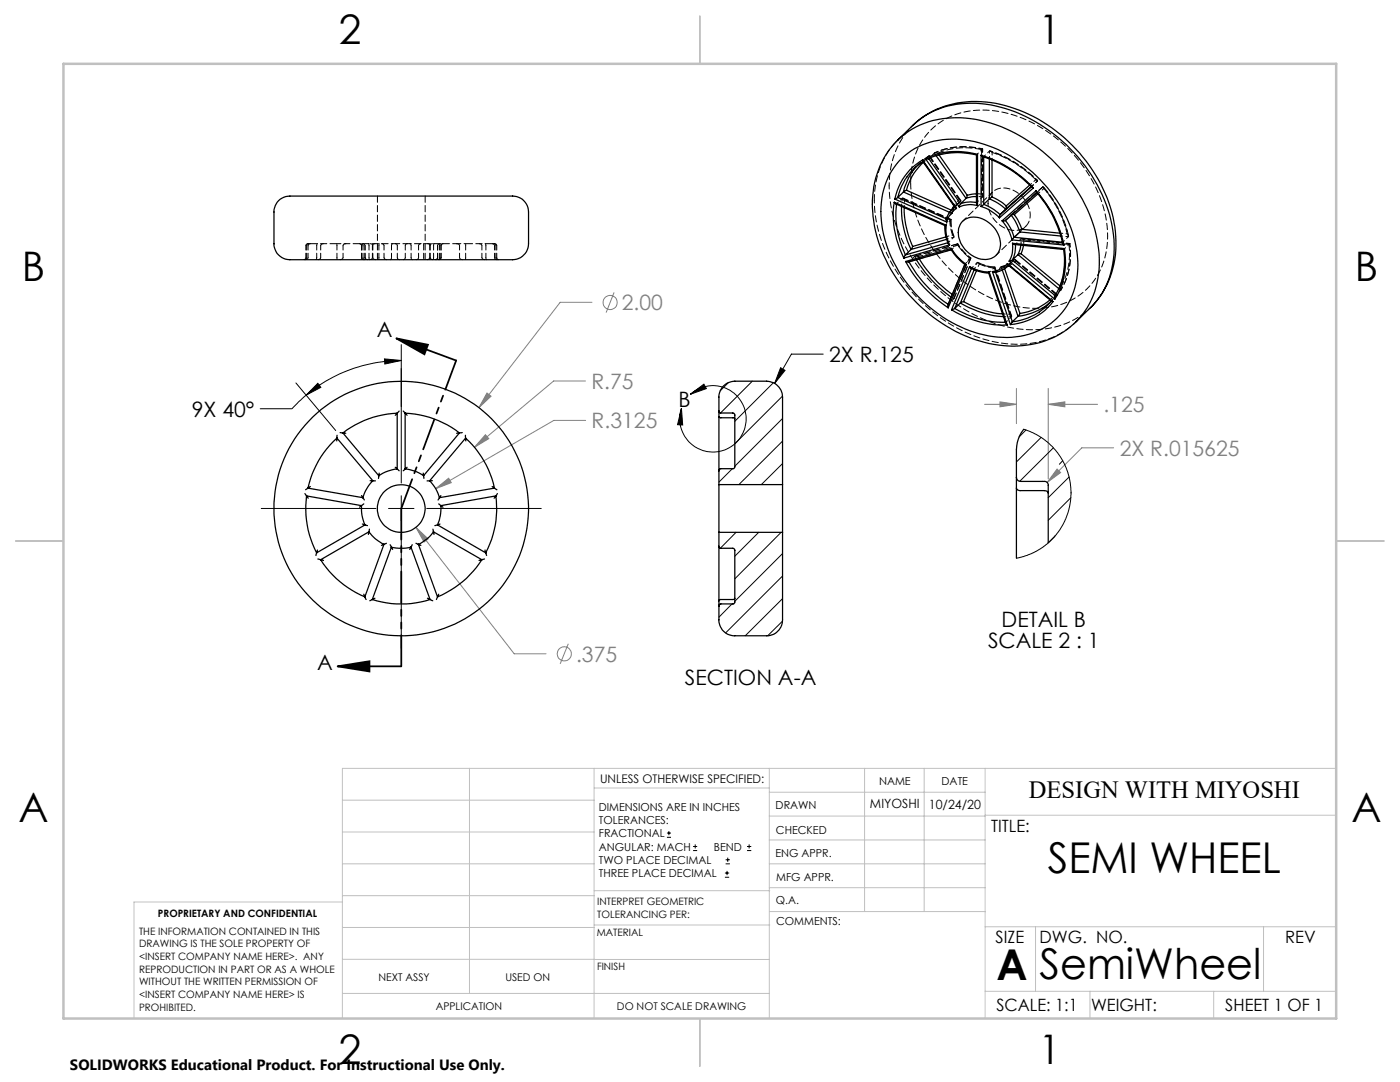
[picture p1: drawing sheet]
<svg xmlns="http://www.w3.org/2000/svg" width="279mm" height="216mm" viewBox="0 0 279 216" stroke-linecap="round" stroke-linejoin="round" font-family="sans-serif">
<g fill="none" stroke="#808080" stroke-width=".2">
<path d="M122.6 58.3l-1.6 4.1M97.2 78.4l.8 .7-2.4 2.3zM116.8 76h-6.3l-15.8 13.3M118.1 60.3h-6.3l-16.2 21.1M202.8 77.5v7M209.2 77.5v18.1M87 97.5l2.5-2.1 .6 .9zM96.9 86.7l.6 .8-2.8 1.8zM116.9 83.9h-6.4l-23.5 13.6M196.5 80.7h6.3M199.6 80.2l3.2 .5-3.2 .5zM209.2 80.7l3.3-.5v1z"/>
<path d="M209.2 80.7h9.8M211 93.6l.7 .7-2.7 2zM222.2 89.4h-6.3l-6.9 6.9M83 105.2l2.4 2.3-.8 .7zM83 105.2l19.6 25.3h6.4M113.4 128.4l-1.6 4.1"/>
<circle cx="121.8" cy="60.4" r="1.41"/>
<circle cx="112.6" cy="130.5" r="1.4"/>
</g>
<g fill="none" stroke="#000" stroke-width=".2">
<path d="M59.1 76.4l7.9 9.5M61.1 78.8l-2.8 2.8h-6.4M63.4 76.5l.6 .8-2.9 1.5zM76.7 71.6l3.4 .3-3.3 .7zM80.1 71.9a29.6 29.6 0 0 0-19 6.9M80.1 68.8v27.6M137.8 78.7a6.6 6.6 0 0 1 10.6 2.3 6.6 6.6 0 0 1-5.8 9.1 6.6 6.6 0 0 1-6.6-8.6M137.8 78.7l2.7-2 .5 .8zM155.8 73.4l.9 .5-2.1 2.6zM164.3 70.7h-6.4l-3.3 5.8M80.1 98.9v5.1M136 81.5l.2 3.3-1-.1z"/>
<path d="M52.1 101.5h22.9M77.5 101.5h5.1M80.1 106.5v22.9M85.2 101.5h22.8M133.1 167.1h.8M133.1 166.2h.8M133.5 165.8v.9M138.3 169.7h.8M138.3 168.9h.8M138.7 168.5v.8M144.7 175h.8M144.7 174.2h.8"/>
<path d="M144.8 172.4h.9M144.8 171.6h.9M145.1 173.8v.8M145.2 171.1v.9M149.1 169.7h.8M149.1 168.9h.8M149.5 168.5v.8"/>
</g>
<path d="M79.1 67.5l11.9 4.4M79.1 67.5l6.3 1.3-.7 1.9zM67.4 133l6.3-1.1v2.1zM67.4 133h12.7" fill="none" stroke="#000" stroke-width=".35"/>
<path d="M80.1 101.5v31.5M80.1 101.5l10.9-29.6" fill="none" stroke="#000" stroke-width=".35" stroke-dasharray="6.3 1.3 1.3 1.3 1.3 1.3" stroke-dashoffset=".1"/>
<g fill="none" stroke="#c0c0c0" stroke-width=".2">
<path d="M68.3 159.7h50.3M93.7 153.3v44.9M118.6 153.3v49.9M118.6 157.2h34.9M153.5 153.3v49.9M153.5 158.1h43.1M172.5 153.3v28.6M184.4 153.3v28.6M196.6 153.3v49.9M266.7 153.3h-198.4v49.9M68.3 178.7h50.3M68.3 172.4h50.3"/>
<path d="M68.3 166h50.3M68.3 180h-41.6v23.2M118.6 177.7h35M153.5 167.6h43.1M153.5 162.8h43.1M153.5 172.4h43.1M153.5 177.1h43.1M196.6 162.7h70.1M68.3 198.2h85.2M68.3 191.4l85.2 .1M68.3 185.1h50.3M118.6 184.6h35"/>
<path d="M153.6 181.9h43M196.6 197.8h70.1M196.6 184.9h70.1M206.7 184.9v12.9M217.5 197.8v5.4M242.2 197.8v5.4M252.2 184.9v12.9"/>
</g>
<path d="M139.7 3.2v9.5M3.1 107.9h9.6M266.7 107.9h9.5M139.7 203.2v9.6" fill="none" stroke="#c0c0c0" stroke-width=".25"/>
<path d="M12.7 12.7h254v190.5h-254z" fill="none" stroke="#c0c0c0" stroke-width=".5"/>
<g fill="#000">
<path d="M76.7 71.6l3.4 .3-3.3 .7zM63.4 76.5l.6 .8-2.9 1.5zM155.8 73.4l-1.2 3.1 2.1-2.6z"/>
<path d="M136 81.5l.2 3.3-1-.1zM137.8 78.7l2.7-2 .5 .8z"/>
<path d="M67.4 133l6.3-1.1v2.1zM79.1 67.5l6.3 1.3-.7 1.9z"/>
</g>
<path d="M97.2 78.4l-1.6 3 2.4-2.3zM96.9 86.7l-2.2 2.6 2.8-1.8zM87 97.5l3.1-1.2-.6-.9zM83 105.2l1.6 3 .8-.7zM211 93.6l-2 2.7 2.7-2zM209.2 80.7l3.3-.5v1zM199.6 80.2l3.2 .5-3.2 .5z" fill="#808080"/>
<g fill="none" stroke="#000" stroke-width=".25">
<path d="M178.6 39.7l10.3 4.6M179.2 39.4l-.6 .3M179.2 39.4l9.7 4.3M179.2 27.9a18.2 18.2 0 0 0-4.8 16.3 30.8 30.8 0 0 0 22 24.1 19.1 19.1 0 0 0 18-3.7l.3-.3M179.2 27.9a17 17 0 0 1 14.5-4.2 31.3 31.3 0 0 1 21.7 15.1 24.6 24.6 0 0 1 3.5 17.6 15.3 15.3 0 0 1-4.2 7.9M179.4 32.1a15.1 15.1 0 0 1 14.2-4 27.6 27.6 0 0 1 21.3 22 14.7 14.7 0 0 1-5.9 14.9 17 17 0 0 1-14.5 1.3 27.7 27.7 0 0 1-18.5-21.3 15.5 15.5 0 0 1 3.4-12.9zM180.3 38.3l-1.1 1.1M180.3 38.3l9.2 4.1M180.9 38l-.6 .3M180.9 38l9 3.9M182.1 25a17 17 0 0 1 14.5-4.2 31.3 31.3 0 0 1 21.8 15.1 24.6 24.6 0 0 1 3.5 17.6 15.3 15.3 0 0 1-4.3 7.9M182.1 25l-2.9 2.9"/>
<path d="M182.2 25a18.5 18.5 0 0 1 17.4-4.2 30.9 30.9 0 0 1 22.9 24.5 18.4 18.4 0 0 1-4.9 16.1M182.9 33.2a11.9 11.9 0 0 0-2.6 5.1M183.8 32.5a11.5 11.5 0 0 0-4.6 6.9M184.1 31.9a11.7 11.7 0 0 0-5.5 7.8M184.1 31.9l.1 .3M184.1 31.9l6.8 9.7M184.2 32.2l6.4 9.2 .3 .2M184.2 32.3l-.4 .3M184.3 32.4a11.1 11.1 0 0 0-3.4 5.6M184.7 31.6l.4 .1a15.1 15.1 0 0 1 9.8-.8v9.7l.2 .4M184.7 31.6l6.8 9.7M185.3 31.6l6.4 9.1"/>
<path d="M186.8 31.1l6 8.5M187.4 30.9l5.6 8.1M192.8 39.6l-1.1 1.1M193 39l-.2 .6M194.9 38.7l-1.9 .3M194.9 39.2l-.9 .1-1.2 .3M195.1 30.8a14.5 14.5 0 0 0-10.4 .8M195.1 30.8l-.2 .1M195.1 30.8v10.2M195.8 31l.1 .1a25.6 25.6 0 0 1 10.2 6.4h.1M195.8 31a23.8 23.8 0 0 1 10.4 6.5M195.8 31v10.2"/>
<path d="M196.3 31.3v9.5M197.4 39.7a9.9 9.9 0 0 1 3.3 2M197.4 39.7l-1.1 1.1M197.4 31.7v8M198 39.3l1.8 1 1 .8M198 39.3l-.6 .4M198 31.9v7.4M205.5 36.9l-4.7 4.2M205.8 37.3l-5.1 4.4M205.8 37.3l-6.2 5.5M206.2 37.5l-6.7 6M206.8 38.1v.1a24.3 24.3 0 0 1 5.4 10.6l.1 .1"/>
<path d="M206.8 38.1a22.8 22.8 0 0 1 5.5 10.8M206.8 38.1l-6.8 6M206.9 38.5l-6.2 5.5M207.1 38.7l-4.7 4.1M55.6 40a5.3 5.3 0 0 1 3.8-.9h38.8a20 20 0 0 1 5.3 .3 3.2 3.2 0 0 1 2 2.9v6.3a3.4 3.4 0 0 1-4.1 3.2h-38.8a25.7 25.7 0 0 1-6-.2 3.1 3.1 0 0 1-1.9-3v-6.7l.2-.8zM178.5 40.4a18.4 18.4 0 0 0 1.9 11.1M178.5 40.4l.3 .3 9.8 4.3M178.5 40.4l10.3 4.5M178.9 40.7a18.1 18.1 0 0 0 1.8 10.2M179.9 41.2a18.7 18.7 0 0 0 1.9 8.6M180.4 41.4a18.4 18.4 0 0 0 1.7 7.8M180.7 50.9l-.3 .6"/>
<path d="M180.7 52.2a25.5 25.5 0 0 0 8.5 9.2M181.4 52.2a25 25 0 0 0 7.8 8.5M181.8 49.8l-1.1 1.1M182.1 49.2l-.3 .6M182.9 51.8a24.6 24.6 0 0 0 6.9 7.5M183.5 51.7a24.6 24.6 0 0 0 6.5 7M188.6 45a5.5 5.5 0 0 0 .9 3.9M188.8 47.3l-6.7 1.9M188.8 44.9a6.9 6.9 0 0 0 .7 4M188.8 44.9l-.2 .1M188.9 47.8l-7.1 2M189.2 48.4l-8.5 2.5"/>
<path d="M189.5 48.9l-9.1 2.6M189.5 42.4l-.7 1.5 .1 .4M189.9 49.6l-.1 .1a7.7 7.7 0 0 0 2.9 3.1h.1M189.9 49.6a10.2 10.2 0 0 0 2.9 3.2M189.9 49.8l-8.6 2.5-.6-.1M189.9 49.6l-9.2 2.6M190.4 41.1l-.4 .7M190.5 41.3l-.4 .4M190.5 41.3l-1 1M190.9 41.6a4.8 4.8 0 0 0-2 2.7M191.7 40.7l-.2 .6M192 44.2a4.2 4.2 0 0 1 5.8 .6 4.7 4.7 0 0 1 1.4 5.6 3.6 3.6 0 0 1-5.1 .6 5.1 5.1 0 0 1-2.5-6.1z"/>
<path d="M192.5 52.7l-3.3 8.2v.5M192.8 52.8l-3.6 8.6M193.5 53.2a7.6 7.6 0 0 0 3.9 1.1M193.5 53.2l.2 .3M193.5 53.2l-3.6 8.6M193.7 53.5l1.6 .7 2 .3M193.9 53.6l-3.4 8M194.4 53.8l-2.7 6.7M194.9 40.4a6 6 0 0 0-3.2 .3M194.9 54l-2.6 6.2M195.1 41a5.6 5.6 0 0 0-3.6 .3M195.8 41.2a8.9 8.9 0 0 1 3.7 2.3"/>
<path d="M196.3 40.8l-.5 .4M196.3 40.8a9.6 9.6 0 0 1 3.3 2M197.3 54.5l3.4 10.1 .3 .2M197.4 54.3l-.1 .2M197.4 54.3l3.6 10.5M198 54.2l3.6 10.6M198.7 54.3l3.3 9.9M199.6 42.8l-.1 .7M200 44.1a9.3 9.3 0 0 1 2 3.8M200 53.9l3.2 9.2M200.5 53.6l3.1 8.9M200.7 44l-.7 .1"/>
<path d="M200.7 44a9.1 9.1 0 0 1 1.7 3.3M200.7 41.7l-1.1 1.1M200.8 41.1l-.1 .6M201 52.6a4.6 4.6 0 0 1-3 1.6M201 52.6l.2 .3 8.7 7.2 .2 .1M201 52.6l9.1 7.6M201.2 53.1l.1-.1a4 4 0 0 1-3.1 1.3l-.2-.1M201.3 53l-.2 .1M201.4 52.1l9.1 7.6M201.8 43a10.1 10.1 0 0 1 1.7 3.3M202 47.9l10.3 1M202 42.8h.4"/>
<path d="M202 51.9l-.6 .2M202 51.9l8.6 7.1M202.1 48.5l.4 .3 9.8 1a14.1 14.1 0 0 1-1.8 9.5v.4M202.1 48.5a5.3 5.3 0 0 1-.7 3.6M202.1 48.5l10.3 1.1M202.4 47.3l-.4 .6M202.4 47.3l9.6 1M202.4 42.8l.7 1.1 .8 1.9M202.6 48.8a5.3 5.3 0 0 1-.6 3.1M203.2 50.8l-1.2 1.1M203.2 50.8l8.1 6.8M203.5 46.3l-1.1 1"/>
<path d="M203.5 46.3l8.2 .8M203.7 48.9l-.5 1.9M203.8 50.6l-.6 .2M203.8 50.6l7.7 6.4M203.9 45.8l-.4 .5M203.9 45.8l7.6 .7M204.3 49l-.5 1.6M209.5 59.8a11.1 11.1 0 0 1-5.9 2.7M212.4 49.6a14.2 14.2 0 0 1-1.9 10.1M212.4 49.6l-.1 .2M189.9 61.8a19.8 19.8 0 0 0 11.1 3M190.5 61.6l-.6 .2"/>
<path d="M190.5 61.6a19 19 0 0 0 10.2 2.7M191.7 60.5a19.7 19.7 0 0 0 8.6 2.7M191.7 60.5l-1.2 1.1M192.3 60.2l-.6 .3M192.3 60.2a18.7 18.7 0 0 0 7.8 2.5M202 64.2l-.4 .6M203.2 63.1l-1.2 1.1M203.6 62.5l-.4 .6M209.5 60.4a11.7 11.7 0 0 1-6.3 2.7M209.8 60a11.4 11.4 0 0 1-7.8 4.2M210.1 60.2a11.7 11.7 0 0 1-8.5 4.6M217.6 61.4l-2.9 2.9"/>
<path d="M60.9 98.5l.3 .5M61.2 99a19.4 19.4 0 0 0 2 11.3M61.2 99l.3 .4M61.2 99l10.9 1.9M61.5 97.4l-.5 .3M61.5 97.4l10.9 1.9M61.9 97.1l-.4 .3M67.2 87.4a18.7 18.7 0 0 0-5.7 10M67.2 87.4v.6M67.2 87.4l7.2 8.5M67.3 86.9l-.1 .5M67.9 86.3l.5 .1"/>
<path d="M68.4 86.4l.6 .1M68.4 86.4l7.2 8.5M72.1 98.9l.3 .4M72.4 99.3l.3 .5M73.9 95.9h.5M74.4 95.9l.5 .1M74.4 95.9a8.3 8.3 0 0 0-2 3.4M75.6 94.9l-.1 .6M75.7 94.4l-.1 .5M78.9 93.2l.4 .4M79.3 82.4a18.9 18.9 0 0 0-10.9 4M79.3 93.6a7.6 7.6 0 0 0-3.7 1.3"/>
<path d="M79.3 93.6l.4 .3M79.3 82.4l-.4 .5M79.3 82.4v11.2M79.7 82l-.4 .4M80.5 82l.4 .4M80.9 82.4a18.9 18.9 0 0 1 10.8 4M80.9 93.6a7.2 7.2 0 0 1 3.6 1.3M80.9 93.6l-.4 .3M80.9 82.4l.3 .5M80.9 82.4v11.2M81.2 93.2l-.3 .4M84.5 94.4v.5"/>
<path d="M84.5 94.9l.1 .6M85.8 95.9l-.6 .1M85.8 95.9a7.7 7.7 0 0 1 1.9 3.4M85.8 95.9h.5M87.7 99.3l-.3 .5M88 98.9l-.3 .4M91.7 86.4l-.6 .1M91.7 86.4l-7.2 8.5M92.3 86.3l-.6 .1M92.9 86.9v.5M92.9 87.4a19 19 0 0 1 5.8 10M92.9 87.4l.1 .6"/>
<path d="M92.9 87.4l-7.1 8.5M98.2 97.1l.5 .3M98.7 97.4l.5 .3M98.7 97.4l-11 1.9M99 99a18.7 18.7 0 0 1-2.1 11.3M99 99l-.4 .4M99 99l-11 1.9M99.3 98.5l-.3 .5M143.5 82l.2 .4h2.6l.3 .4v10.4l-.2 .3h-2.5l-.4 .2v.2M143.5 82v-2.8a3.2 3.2 0 0 1 3.1-3.1h6.4a3.3 3.3 0 0 1 3.2 3.1v17.5M143.5 96.7v9.5M143.5 83.1l.3 .3h2.5l.3 .2"/>
<path d="M143.5 82v1.1M143.5 83.1v13.6M143.5 96.7h12.7M156.2 96.7v9.5M202.8 95.2a.85 .85 0 0 0 .9 .9h4.7a.73 .73 0 0 1 .8 .7v11.5M202.8 97.4a.66 .66 0 0 0 .9 .5h4.7a.71 .71 0 0 1 .8 .5M202.8 95.2v2.2M202.8 97.4v14M204.3 85.7a6.7 6.7 0 0 0-1.5 4v5.5M63.2 110.3l-.2 .5M63.4 109.7l-.2 .6M63.4 111.5l.6 .2"/>
<path d="M64 111.7a19.4 19.4 0 0 0 8.8 7.4M64 111.7l.6 .1M72.1 100.9a7.7 7.7 0 0 0 .7 3.8M72.1 100.9l-.3 .3M72.3 104.6l.5 .1M72.6 100.5l-.5 .4M72.6 118.6l.2 .5M72.8 119.1l.3 .5M72.8 104.7l.5 .2M72.8 104.7l-9.6 5.6M73.6 106.1a7.7 7.7 0 0 0 3 2.5M73.6 106.1l-.1 .5"/>
<path d="M73.6 106.1l-9.6 5.6M73.7 105.6l-.1 .5M74.3 119.6l-.5 .3M74.3 119.6a19.3 19.3 0 0 0 11.5 0M74.8 119.4l-.5 .2M76.6 108.6l-.5 .2M76.6 108.6l-3.8 10.5M77.1 108.4l-.5 .2M77.9 108.7l.2 .5M78.1 109.2a9.2 9.2 0 0 0 3.9 0M78.1 109.2l.3 .4M78.1 109.2l-3.8 10.4"/>
<path d="M82 109.2l-.2 .4M82 109.2l3.8 10.4M82.3 108.7l-.3 .5M83 108.4l.5 .2M83.5 108.6l.5 .2M83.5 108.6l3.8 10.5M85.3 119.4l.5 .2M85.8 119.6l.6 .3M86.4 105.6l.1 .5M86.5 106.1a7.7 7.7 0 0 1-3 2.5M86.5 106.1l.1 .5M86.5 106.1l9.7 5.6"/>
<path d="M87.3 104.7l-.5 .2M87.3 119.1l-.2 .5M87.3 104.7l9.6 5.6M87.6 100.5l.4 .4M87.6 118.6l-.3 .5M87.8 104.6l-.5 .1M88 100.9a8.2 8.2 0 0 1-.7 3.8M88 100.9l.4 .3M96.2 111.7a19.2 19.2 0 0 1-8.9 7.4M96.2 111.7l-.6 .1M96.7 111.5l-.5 .2M96.8 109.7l.1 .6"/>
<path d="M96.9 110.3l.2 .5M143.5 109l.2 .4h2.6l.3 .3v10.5l-.2 .3h-2.5l-.4 .2v.2M143.5 119.9v1M143.5 106.2v13.7M143.5 106.2h12.7M146.6 119.4l-.3 .2h-2.5l-.3 .3M156.2 106.2v17.5a3.2 3.2 0 0 1-3.2 3.2h-6.4a3.1 3.1 0 0 1-3.1-3.2v-2.8"/>
<circle cx="80.1" cy="101.5" r="4.8"/>
<circle cx="80.1" cy="101.5" r="25.4"/>
</g>
<g fill="none" stroke="#000" stroke-width=".2" stroke-dasharray="1.3 .6" stroke-dashoffset=".4">
<path d="M178.7 28.4l.5-.5M187.2 30.5h-.7M61 49v2.4M61.2 49v2.4M61.5 49v2.4M63.2 49v2.4M63.4 51.8l.4-.1 .2-.3M64 49l.2-.3 .4-.1M64 49v2.4M67.2 49v2.4M67.9 51.8l.4-.1 .2-.3M68.5 49v2.4"/>
<path d="M69 48.6l-.4 .1-.1 .3M72.2 49v2.4M72.3 48.6l.4 .1 .2 .3M72.4 49v2.4M72.8 49v2.4M72.9 51.4l.1 .3 .4 .1M72.9 49v2.4M73.6 49v2.4M73.8 51.8l.4-.1 .1-.3M74.3 49l.2-.3 .3-.1M74.3 49v2.4M74.4 51.4l.2 .3 .3 .1"/>
<path d="M74.4 49l-.2-.3-.3-.1M74.4 49v2.4M75.6 49v2.4M76.6 51.4l.2 .3 .3 .1M76.6 49v2.4M78.1 49v2.4M79.3 49v2.4M80.9 49v2.4M81.3 48.6h-2.4M82 49v2.4M83.5 51.4l-.1 .3-.4 .1M83.5 49v2.4"/>
<path d="M84.6 49v2.4M85.3 48.6l.4 .1 .2 .3M85.8 51.4l-.2 .3-.4 .1M85.8 49v2.4M85.9 49v2.4M86.3 48.6l-.3 .1-.2 .3M86.4 51.8l-.4-.1-.1-.3M86.5 49v2.4M87.3 51.4l-.1 .3-.4 .1M87.3 49l.2-.3 .3-.1M87.3 49v2.4M87.7 49v2.4"/>
<path d="M88 49v2.4M88 51.4v-2.4M91.7 49l-.2-.3-.4-.1M91.7 49v2.4M92.3 51.8l-.4-.1-.2-.3M92.9 49v2.4M95.6 48.6l.4 .1 .2 .3M96.2 49v2.4M96.7 51.8l-.3-.1-.2-.3M97 49v2.4M98.7 49v2.4M99 49v2.4"/>
<path d="M99.1 51.4v-2.4M182.5 51.1l.7 .1M182.9 51.8l-.4-.7M190.3 58.9l3.2-7.5M190.3 58.9v.7M191.2 40.6l-.7 .9-.5 1.1M201.1 53.1l-.7 .2M202 52.2l-1.2 .7-.9 .3M211.7 57.9v-.7"/>
</g>
<g fill="none" stroke="#000" stroke-width=".2" stroke-dasharray="1.3 .6">
<path d="M75.3 39.1v12.7M180.1 39.6h.2l.3 .3M184.2 32.2h.1M184.2 32.3l.1-.1M184.3 32.2l-.5 .3M185 31.3l.4-.2M185.3 31.7l.1-.1M185.4 31.1h.1l.1 .3M185.4 31.1l-.3 .2M185.7 31.5l-.3 .1M187.2 30.5l.2 .4M191.7 40l-6.2-8.9"/>
<path d="M194.9 30.9l.1-.1M195.9 29.8a14.4 14.4 0 0 0-8.7 .7M195.9 38.7v-8.9M196.1 29.8h-.2M196.2 31.2h.2M196.4 31.2v.1M205.9 37.3v-.1M206.9 38.4h.1M207 36.1v-.1l-.3-.1M208.3 37.6v-.3h-.2M60.9 51.8l.2-.1 .1-.3M61 51.4l-.1 .3-.3 .1"/>
<path d="M61.2 49l.1-.3 .2-.1M61.4 48.6l-.2 .1-.2 .3M61.5 48.6h-.1M62 48.6h-.5M63.1 51.8l.1-.4M63.4 48.6l-.2 .4M67.2 49v-.4M67.3 51.8l-.1-.4M71.8 48.6l.2 .1 .2 .3M72.2 51.4l.1 .3 .2 .1M72.2 48.6l.2 .4M72.4 51.4l.3 .4"/>
<path d="M73.1 51.8l-.3-.4M73.6 51.4l.2 .4M73.6 49l-.1-.4M75.6 51.4v.4M75.7 48.6l-.1 .4M78.1 51.4l-.2 .4M78.1 49l.3-.4M79.3 49l-.1-.3-.3-.1M79.7 51.8l-.3-.1-.1-.3M80.5 51.8l.3-.1 .1-.3M81.3 48.6l-.3 .1-.1 .3M81.8 48.6l.2 .4"/>
<path d="M82 51.4l.3 .4M84.6 51.4v.4M84.6 49l-.1-.4M84.9 51.8v-12.7M86.5 51.4l-.1 .4M86.6 48.6l-.1 .4M87.1 51.8l.2-.4M87.6 51.8l.3-.1 .1-.3M87.7 49l.3-.4M87.7 51.4l-.3 .4M88 49l.1-.3 .3-.1M88.4 48.6l-.3 .1-.1 .3"/>
<path d="M92.9 51.8v-.4M93 48.6l-.1 .4M97 49l-.2-.4M97.1 51.8l-.1-.4M98.6 48.6l.3 .1 .1 .3M98.6 48.6h-.4M98.7 48.6h-.1M99.1 49l-.1-.3-.3-.1M99.3 51.8l-.2-.1-.1-.3M99.5 51.8l-.2-.1-.2-.3M178.8 40.7l.2-.1M179 40.6l-.1 .1"/>
<path d="M181.3 52.3l.1-.1M182.5 51.1l8.6-2.4M183.2 51.2l.3 .5M188.7 44.9l-.1 .1M188.9 43.7h.1M189.2 48.4h.1M189.3 48.4l-.1 .2M189.8 43.9v-.1M189.8 43.8l-.2 .1M189.9 41.9h.1M189.9 49.8h.1M189.9 41.9l.1-.1"/>
<path d="M190 49.8h-.1M190 49.8l-8.6 2.4M190 42.6l-.5-.2M190 58.7l.3 .2M190.1 46.9l-.4-1.5-.1-1.5M190.1 46.9l.2 .2 .1 .2M190.3 59.6l-.5-.3M190.6 41.3v-.1M190.6 41.2v.2M191.1 48.7l.1 .2M191.1 48.7l-8.5 2.4M191.4 40.4l-.2 .2"/>
<path d="M191.7 40.1v-.1l-.2-.2M191.7 40.1l-.3 .3M192.6 52.7h.1M192.6 52.6v.1M193.5 51.4h.2v.2M193.9 53.5h-.1M193.9 53.5h.1M194.9 40.4h.1M195 40.4l-.1 .1M195 52.4h.3l.1 .3M197.4 54.4h-.1M198.5 53.5v-.2"/>
<path d="M198.5 53.5l-1.6-.3-1.5-.5M198.7 54.3h-.1M200.4 53.3l.1 .3M201.1 53.2l-.5 .3M201.4 52.9h-.2M201.4 52.9h-.1M201.8 42.9h.1M202 42.8l-.2 .1M202.7 48.7l-.2 .1M202.7 48.7v.1M202.7 52.1l-.1-.3h-.1M204.3 47.9l-.5-.2"/>
<path d="M210.6 59h.1M210.6 59l.1-.2M210.7 58.7h.3v.2M211.5 57l.2 .2M211.7 57.9l-.4-.3M211.7 56.6a14.6 14.6 0 0 0 .7-6.9M212 48.3h.1M212.1 48.5v-.2M212.3 49.8l.1-.1M213.3 48.8l.2-.2M213.5 48.6h.1M189.2 60.8v-.1"/>
<path d="M200.7 64.3h.1M200.7 64.5l.1-.2M209.8 60h.1M209.9 60.1v-.1"/>
</g>
<path d="M186.5 30.5a14.6 14.6 0 0 1 9.6-.7M194.9 38.7h1M196.1 29.7a14.6 14.6 0 0 0-9.6 .8M78.9 48.6h-9.9M91.1 48.6h-9.8M189.6 43.9l-9-4M191.2 40.6l-.7 .7M200.6 53.5l-.8 .5-1.1 .3M203.8 47.7l9.7 .9M211 58.9l-1.5 1.5M212.4 49.7l-9.7-1M201.6 62.7l-3.1-9.2" fill="none" stroke="#000" stroke-width=".2" stroke-dasharray="1.3 .6" stroke-dashoffset=".5"/>
<g fill="none" stroke="#000" stroke-width=".2" stroke-dasharray="1.3 .6" stroke-dashoffset=".3">
<path d="M186.8 31.1l-.3-.6M191.5 39.8l-5.9-8.4M196.1 39.3l-.2-.6M198 30.4l-.3-.2-.2-.1M198.1 38.3l-6 5.8M61 51.8l.3-.1 .2-.3M62 48.6l-.4 .1-.1 .3M72.2 51.4l.1 .3 .3 .1M72.2 49l-.2-.3-.2-.1M76.1 48.6l.4 .1 .1 .3M83.5 49l.2-.3 .3-.1M88 51.4l-.1 .3-.3 .1"/>
<path d="M98.7 49l-.2-.3-.3-.1M99.2 51.8l-.4-.1-.1-.3M189.9 41.9l.1 .7M190 42.5l.5-1 .9-1.1M191.2 48.9l-8 2.3M198.8 50.9l5.9-5.7M199.8 53.2l.6 .1M200 53.9l-.2-.7M213 46.7a22.1 22.1 0 0 0-4.7-9.1M213.2 47.2v-.2l-.2-.3M201.6 62.7l.3 .3v.2"/>
</g>
<path d="M181.7 36.4a13.8 13.8 0 0 1 15.1-14.4 26.6 26.6 0 0 1 20 12.2 21.3 21.3 0 0 1 3.5 18 13.7 13.7 0 0 1-14.3 9.3 26.6 26.6 0 0 1-20.1-12.2 23.7 23.7 0 0 1-4.2-12.9M185.4 31.1l6.3 9M67.2 48.6h-5.2M98.2 48.6h-5.2M190.4 47.2a7.5 7.5 0 0 1-.6-3.4M190.6 41.2l-6.3-9M193.5 51.4l-1.3-1.1-1-1.4M202.5 51.8l8.5 7.1M209.9 60l-8.5-7.1M211 58.8l-8.4-7M213.3 47.1a22.6 22.6 0 0 0-5-9.8M213.3 48.8l-9-.9" fill="none" stroke="#000" stroke-width=".2" stroke-dasharray="1.3 .6" stroke-dashoffset="-.1"/>
<path d="M69 48.6h-1.8M93 48.6h-1.9" fill="none" stroke="#000" stroke-width=".2" stroke-dasharray="1.3 .6" stroke-dashoffset=".9"/>
<g fill="none" stroke="#000" stroke-width=".2" stroke-dasharray="1.3 .6" stroke-dashoffset=".7">
<path d="M196.1 39.2v-9.5M198 30.4v1.5M208.1 37.3a22.7 22.7 0 0 1 5.1 9.9M188.8 47.2l1.3-.3M190.4 47.3l-1.5 .4M195 52.4a8 8 0 0 0 3.5 .9M195.4 52.7l-.5 1.3M197.4 54.4a8 8 0 0 1-3.5-.9M201.3 52.9l1-1M211.6 46.5l1.4 .2M212.1 48.3a22.7 22.7 0 0 0-5.1-9.9M200.1 62.6l1.5 .1"/>
<path d="M214.5 64.4a17.5 17.5 0 0 1-15.8 3.9 31.5 31.5 0 0 1-24-25.4l-.2-2.9"/>
</g>
<g fill="none" stroke="#000" stroke-width=".2" stroke-dasharray="1.3 .6" stroke-dashoffset=".6">
<path d="M177.4 37.1a16.6 16.6 0 0 1 4.8-12.1M195 30.8a15.4 15.4 0 0 0-7.6 .1M196.1 29.8v9.5M196.1 39.3l-1.2-.1M197.5 30.1a23.4 23.4 0 0 1 9.5 6M205.9 37.2a23.4 23.4 0 0 0-9.5-6M191.1 48.7a10.4 10.4 0 0 0 2.6 2.9M192.6 52.6a10.4 10.4 0 0 1-2.6-2.8M193.7 51.5a10.5 10.5 0 0 1-2.5-2.8M195 40.4v-9.6M203.7 48.9l.1-1.2M204.3 47.9v1.1"/>
<path d="M211.7 57.9a13.9 13.9 0 0 0 1.8-9.3M213.5 48.6a13.8 13.8 0 0 1-1.8 9.3M213.5 48.6l-9.6-1M217.7 61.4a17.5 17.5 0 0 1-16 4 31.5 31.5 0 0 1-24.1-25.4l-.2-2.9"/>
</g>
<path d="M182.9 33.2l2.1-1.9M206.7 35.9a23 23 0 0 0-8.7-5.5M207 38.4l-6.3 5.6M208.1 37.3l-6.3 5.6M189.8 43.8l-9.6-4.2M198.5 53.3l3.4 9.9M201.8 42.9l6.3-5.6M210.7 58.7l-8-6.6M200.8 64.3l-3.4-9.9M201.9 63l-3.3-9.7" fill="none" stroke="#000" stroke-width=".2" stroke-dasharray="1.3 .6" stroke-dashoffset=".2"/>
<g fill="none" stroke="#000" stroke-width=".2" stroke-dasharray="1.3 .6" stroke-dashoffset=".8">
<path d="M180.1 39.6l-1.1 1M180.6 39.9l-.1 1.5M183.5 32.6l-1.2 1.1M185.4 31.1l-1.1 1.1M185.6 31.4l-1.3 1M186.5 30.5l-1.1 1.1M196.1 29.8l-1.1 1M196.1 39.3l-1.1 1.1M197.5 30.1l-1.1 1.1M197.5 31.7v-1.6M205.5 36.9l1.2-1M207 36a23.3 23.3 0 0 0-9.4-5.9"/>
<path d="M207 36.1l-1.1 1.1M207 36.1l-1.2 1.1M208.1 37.3l-1.1 1.1M208.3 37.6l-1.2 1.1M179.9 41.2l.2-1.6M182.5 51.1l-1.1 1.1M188.9 43.7l.7-1.4M189.8 43.9l-1.1 1M190 42.6l-1.1 1.1M190.3 59.6l-1.1 1.1M190.4 47.3l-1.1 1.1M190.4 41.1l1.1-1.3"/>
<path d="M191.1 48.7l-1.1 1.1M191.7 40.1l-1.1 1.1M193.7 51.6l-1.1 1M194.4 53.8l.6-1.4M195 52.4l-1.1 1.1M197.2 40.6a3.1 3.1 0 0 1 4.5-2.8 5.4 5.4 0 0 1 3.6 6.5 3.4 3.4 0 0 1-4.9 1.2 5.8 5.8 0 0 1-3.2-4.9M198.5 53.3l-1.1 1.1M199.8 53.2l-1.1 1.1M201.8 42.9l-1.1 1.1M202.5 51.8l-1.1 1.1M202.7 52.1l-1.3 .9M203.8 47.7l-1.1 1"/>
<path d="M209.6 59.8l1.1-1.1M211 58.9l-1.1 1.1M211.7 57.9l-1.1 1.1M213.2 47.2l-1.1 1.1M213.2 47.2l-1.5-.1M213.5 48.6l-1.1 1.1M201.9 63.2l-1.1 1.1M201.9 63.2h-1.6M209 61l1.1-1.1"/>
</g>
<path d="M174.5 40a16.7 16.7 0 0 1 4.1-11.5M180.1 39.6l9.7 4.3M188.7 44.9l-9.7-4.3M190.4 59.6l3.3-8.1M193.7 51.6l-3.4 8M199.8 53.2a4.8 4.8 0 0 0 2.7-1.4M211.7 57.2a13.4 13.4 0 0 0 1.6-8.4M189.2 60.7l3.4-8.1" fill="none" stroke="#000" stroke-width=".2" stroke-dasharray="1.3 .6" stroke-dashoffset=".1"/>
<path d="M189.3 48.4a7.6 7.6 0 0 1-.6-3.5M189.8 43.9a7.6 7.6 0 0 0 .6 3.4M198.6 53.3a8 8 0 0 1-3.4-.9" fill="none" stroke="#000" stroke-width=".2" stroke-dasharray="1.3 .6" stroke-dashoffset="-.2"/>
<g fill="none" stroke="#000" stroke-width=".2">
<path d="M145.4 76.3l-1.7 1.7M150.1 76.1l-6.3 6.3M154.3 76.4l-7.7 7.7M156.2 79l-9.6 9.5M146.2 93.5l-2.7 2.7M156.2 83.5l-9.6 9.5M156.2 88l-8.7 8.7M156.2 92.5l-4.3 4.2M204.3 85.7l1.9 .7 2 1.2 1.9 1.6 1.2 1.4 1.2 2.1 .8 2.2 .4 2.4v2l-.3 2.1-.7 2.1-1.2 2.2-1.1 1.5-1.5 1.4-2.1 1.4-1.8 .8-2.2 .6M204.8 85.8l-1.4 1.4M207.8 87.3l-5 4.9M208 96v.1"/>
<path d="M210.2 89.4l-6.7 6.6M212.1 91.9l-.7 .7M213.4 95.2l-4.2 4.1M213.7 99.3l-4.5 4.5M146.9 106.2l-3.1 3.2M151.4 106.2l-4.8 4.8M155.9 106.2l-9.3 9.3M156.2 110.5l-9.6 9.5M156.2 114.9l-11.4 11.4M156.2 119.5l-7.5 7.4M210.6 106.9l-1.4 1.4M146.1 120.5l-2.6 2.7"/>
<path d="M156.2 123.9l-3 3"/>
</g>
<g font-size="8.5">
<text x="209.1" y="174.2">SEMI WHEEL</text>
<text x="198.9" y="195.5">A</text>
<text x="207.5" y="195.4">SemiWheel</text>
</g>
<g font-size="8.1">
<text x="67.6" y="8.9">2</text>
<text x="207.3" y="8.9">1</text>
<text x="4.4" y="56.1">B</text>
<text x="270.4" y="56.1">B</text>
<text x="3.7" y="164.1">A</text>
<text x="269.7" y="164.1">A</text>
<text x="67.6" y="212.4">2</text>
<text x="207.3" y="212.4">1</text>
</g>
<text font-size="4.9" x="205.3" y="159.3">DESIGN WITH MIYOSHI</text>
<g font-size="4.2" fill="#808080">
<text x="124.1" y="61.9">2.00</text>
<text x="118" y="77.6">R.75</text>
<text x="220.2" y="82.3">.125</text>
<text x="118.1" y="85.5">R.3125</text>
<text x="223.5" y="90.9">2X R.015625</text>
<text x="115" y="132">.375</text>
</g>
<g font-size="4.2">
<text x="75.2" y="67.3">A</text>
<text x="165.5" y="72.3">2X R.125</text>
<text x="38.3" y="83.1">9X 40°</text>
<text x="135.4" y="81.3">B</text>
<text x="199.9" y="125">DETAIL B</text>
<text x="197.2" y="129.2">SCALE 2 : 1</text>
<text x="63.3" y="133.7">A</text>
<text x="136.7" y="136.8">SECTION A-A</text>
</g>
<g font-size="3.4">
<text x="197.8" y="166">TITLE:</text>
<text x="198.7" y="188.1">SIZE</text>
<text x="207.5" y="188.1">DWG. NO.</text>
<text x="256.5" y="188.2">REV</text>
<text x="198.8" y="201.7">SCALE: 1:1</text>
<text x="217.7" y="201.8">WEIGHT:</text>
<text x="244.5" y="201.7">SHEET 1 OF 1</text>
</g>
<text font-size="3" x="14" y="213.5">SOLIDWORKS Educational Product. For Instructional Use Only.</text>
<g font-size="2.5">
<text x="173.6" y="161.3">MIYOSHI</text>
<text x="185.4" y="161.4">10/24/20</text>
</g>
<text font-size="2.4" x="119.8" y="156.2">UNLESS OTHERWISE SPECIFIED:</text>
<g font-size="2.2">
<text x="119.5" y="161.8">DIMENSIONS ARE IN INCHES</text>
<text x="154.8" y="161.4">DRAWN</text>
<text x="175.4" y="156.6">NAME</text>
<text x="187.9" y="156.7">DATE</text>
<text x="119.5" y="164.4">TOLERANCES:</text>
<text x="119.5" y="167.1">FRACTIONAL</text>
<text x="154.9" y="166.3">CHECKED</text>
<text x="119.5" y="169.7">ANGULAR: MACH</text>
<text x="119.5" y="172.4">TWO PLACE DECIMAL</text>
<text x="142.5" y="169.7">BEND</text>
<text x="154.8" y="171">ENG APPR.</text>
<text x="119.5" y="175">THREE PLACE DECIMAL</text>
<text x="154.9" y="175.7">MFG APPR.</text>
<text x="154.9" y="180.4">Q.A.</text>
<text x="154.9" y="184.6">COMMENTS:</text>
</g>
<g font-size="2.1">
<text x="75.5" y="195.7">NEXT ASSY</text>
<text x="100.9" y="195.7">USED ON</text>
<text x="86.9" y="201.5">APPLICATION</text>
<text x="123.1" y="201.6">DO NOT SCALE DRAWING</text>
</g>
<g font-size="2">
<text x="31.5" y="182.9">PROPRIETARY AND CONFIDENTIAL</text>
<text x="119.2" y="180.6">INTERPRET GEOMETRIC</text>
<text x="119.2" y="183.1">TOLERANCING PER:</text>
<text x="27.8" y="186.5">THE INFORMATION CONTAINED IN THIS</text>
<text x="27.8" y="189">DRAWING IS THE SOLE PROPERTY OF</text>
<text x="27.8" y="191.6">&lt;INSERT COMPANY NAME HERE&gt;. ANY</text>
<text x="119.1" y="186.7">MATERIAL</text>
<text x="27.8" y="194.1">REPRODUCTION IN PART OR AS A WHOLE</text>
<text x="27.8" y="196.6">WITHOUT THE WRITTEN PERMISSION OF</text>
<text x="119.1" y="193.5">FINISH</text>
<text x="27.8" y="199.1">&lt;INSERT COMPANY NAME HERE&gt; IS</text>
<text x="27.8" y="201.7">PROHIBITED.</text>
</g>
</svg>
